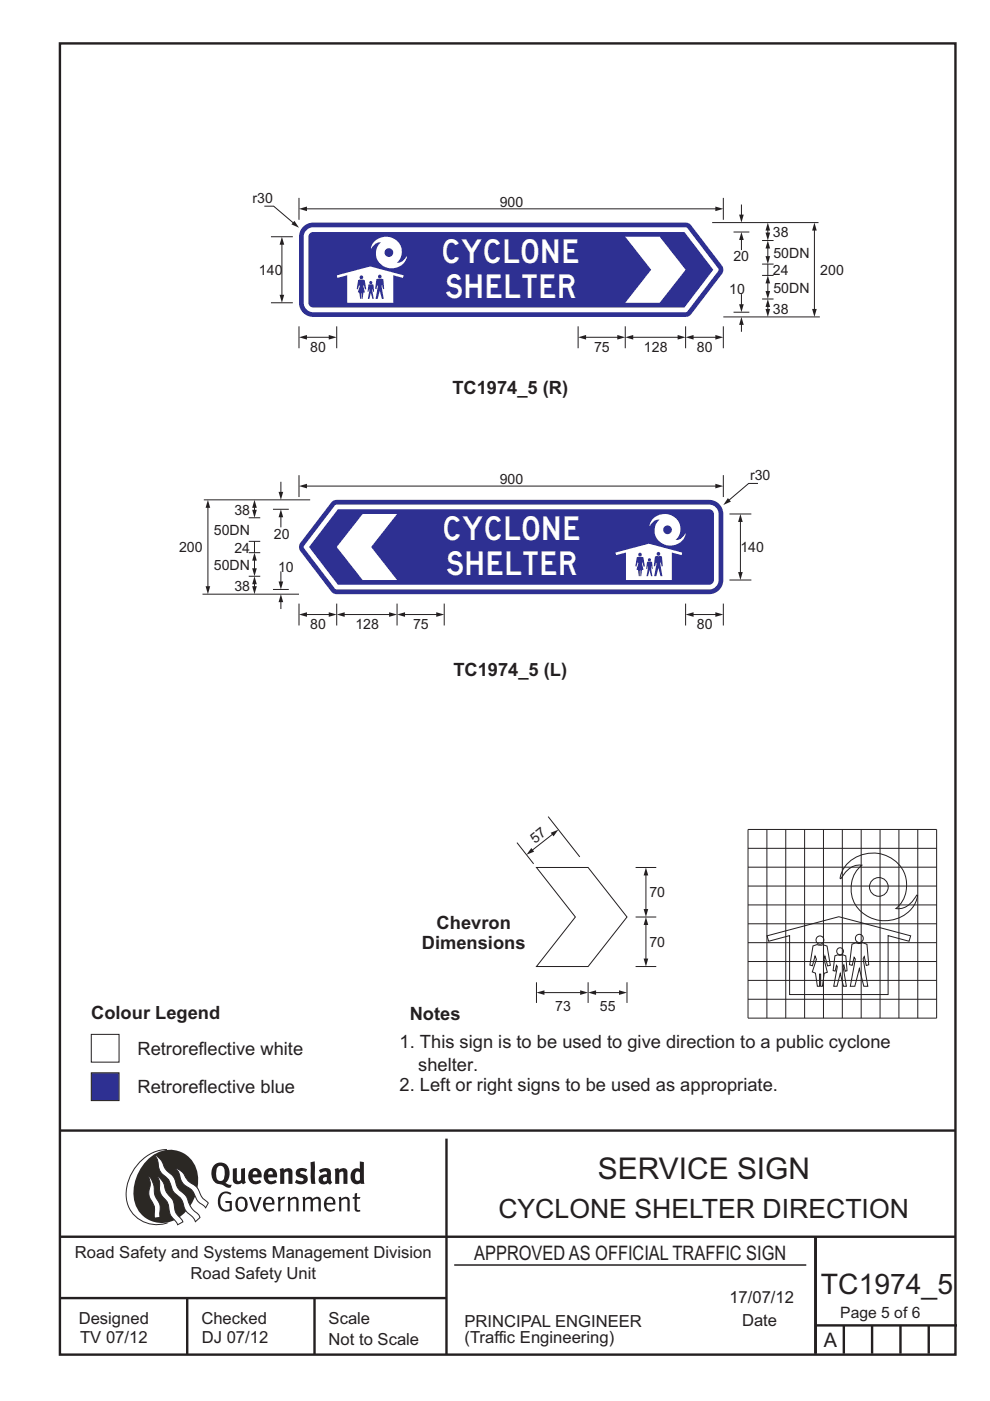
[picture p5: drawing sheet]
<svg xmlns="http://www.w3.org/2000/svg" width="210mm" height="297mm" viewBox="0 0 210 297" stroke-linecap="round" stroke-linejoin="round" font-family="sans-serif">
<g fill="none" stroke="#231f20" stroke-width=".51">
<path d="M12.7 9.2h190v278h-190zM12.7 239.7h189.9M94.7 241.4v45.8M12.7 262.2h190.1M12.7 275.2h82M39.7 275.2v12M66.7 275.2v12M173 262.2v24.8M173 281h30M179 281v6M185 281v6M191 281v6"/>
<path d="M197 281v6"/>
</g>
<path d="M96.4 268.2h74.6" fill="none" stroke="#231f20" stroke-width=".21"/>
<path d="M35.4 243.7a9.3 9.3 0 0 0-8.6 8.6 6.5 6.5 0 0 0 8.8 7" fill="none" stroke="#2b2824" stroke-width=".21"/>
<path d="M31.4 245.8a6.1 6.1 0 0 1 6.8-1.6 6.1 6.1 0 0 1 3.8 5.7 9.5 9.5 0 0 1-5.9 9.2 6 6 0 0 1-7.8-6.3 10.3 10.3 0 0 1 3.1-7z" fill-rule="evenodd" fill="#2b2824"/>
<g fill="#fff" stroke="#2b2824" stroke-width=".21">
<path d="M31.6 249.4a1.47 1.47 0 0 1 .7 1.1l.4 1.5a4.1 4.1 0 0 0 1.1 3l.2 1.1v2l-1.2 .2-.1-1a3.9 3.9 0 0 0-.9-3.3 5 5 0 0 1 .1-2.9z" fill-rule="evenodd"/>
<path d="M37.2 247.7l.6 .2a4.2 4.2 0 0 1 1.9 2.3l1.1 .8a3.2 3.2 0 0 1 1.7 2.3l.6 .8 1.1 1-.6 1-.4-.5a3.8 3.8 0 0 1-2-2.6 4.6 4.6 0 0 0-2-1.7 5.1 5.1 0 0 1-1.3-2.8z" fill-rule="evenodd"/>
<path d="M32.8 244.9a3.4 3.4 0 0 1 2 2.5l.8 1a4.3 4.3 0 0 1 2 3.2l.6 .9a5 5 0 0 1 2.1 3.1l.7 .9a2.97 2.97 0 0 1 1.4 1.6l-1 .9a3.2 3.2 0 0 0-1.5-1.8l-.7-.9a4.6 4.6 0 0 0-2.2-3.3 4 4 0 0 1-1-2.4 4 4 0 0 0-1.6-1.7 3.6 3.6 0 0 1-.9-2.7z" fill-rule="evenodd"/>
<path d="M33.4 249.4l.8 .7 .6 1a4.4 4.4 0 0 0 1.7 3.1l.4 .9a3.9 3.9 0 0 0 1.6 3.4l.3 .6-1.1 .6a3.5 3.5 0 0 0-1.4-1.8l-.2-.5a5.9 5.9 0 0 0-1-3.1 3.6 3.6 0 0 1-1.2-3.5z" fill-rule="evenodd"/>
</g>
<g fill="#231f20">
<path d="M46.8 253.1a1.74 1.74 0 0 1 2.3-.1l-.2 .3a1.25 1.25 0 0 0-1.5-.2 1.25 1.25 0 0 0-.7 1.2 1.74 1.74 0 0 0 1.3 2.2l.7-.2v-1.2h-.8l-.1-.5h1.4v2a1.92 1.92 0 0 1-2.2 0 1.92 1.92 0 0 1-.8-2.1l.3-1z" fill-rule="evenodd"/>
<path d="M50.6 254.4a.88 .88 0 0 1 1.1-.1 .88 .88 0 0 1 .3 1.1 .88 .88 0 0 1-.8 1.1l-.5-.2a2.24 2.24 0 0 1-.1-1.9zM50.3 254.1a1.93 1.93 0 0 0 .4 2.7 1.47 1.47 0 0 0 1.5-.4 1.47 1.47 0 0 0 .3-1.6 1.27 1.27 0 0 0-.9-1 1.27 1.27 0 0 0-1.3 .3z" fill-rule="evenodd"/>
<path d="M52.8 253.8l.5-.1 .9 2.6 .8-2.5h.5l-1.1 3.1h-.5z" fill-rule="evenodd"/>
<path d="M56.7 254.2a.72 .72 0 0 1 .8 .1 .72 .72 0 0 1 .2 .7h-1.4zM56.4 253.9a1.74 1.74 0 0 0 .5 3l1.1-.3 .1-.1-.1-.3a.96 .96 0 0 1-1.2 .2 .96 .96 0 0 1-.5-1h1.9a1.25 1.25 0 0 0-.4-1.4 1.25 1.25 0 0 0-1.4-.1z" fill-rule="evenodd"/>
<path d="M58.9 253.9l.5-.2 .1 .5 .4-.4 .6-.1-.2 .6a.67 .67 0 0 0-.8 .6v1.9h-.5z" fill-rule="evenodd"/>
<path d="M61 253.9l.4-.2 .2 .4a.93 .93 0 0 1 1-.4 .93 .93 0 0 1 .7 .8v2.3h-.5v-2.4a.83 .83 0 0 0-1.2 .2v2.2h-.5z" fill-rule="evenodd"/>
<path d="M64.2 253.8l.4-.1 .2 .4a.87 .87 0 0 1 .8-.4 .87 .87 0 0 1 .7 .5h.1a.89 .89 0 0 1 .9-.5 .89 .89 0 0 1 .7 .8v2.3h-.4l-.1-2.5a.87 .87 0 0 0-1.1 .3v2.2h-.5l-.1-2.5a.8 .8 0 0 0-1.1 .3v2.2h-.4z" fill-rule="evenodd"/>
<path d="M69.6 254.2a.72 .72 0 0 1 .8 .1 .72 .72 0 0 1 .2 .7h-1.3zM69.3 253.9a1.74 1.74 0 0 0 .6 3l1.1-.3 .1-.1-.2-.3a.96 .96 0 0 1-1.1 .2 .96 .96 0 0 1-.5-1h1.8a1.25 1.25 0 0 0-.4-1.4 1.25 1.25 0 0 0-1.4-.1z" fill-rule="evenodd"/>
<path d="M71.8 253.9l.5-.2 .2 .4a.93 .93 0 0 1 .9-.4 .93 .93 0 0 1 .8 .8v2.3h-.5l-.1-2.4a.83 .83 0 0 0-1.2 .2v2.2h-.5z" fill-rule="evenodd"/>
<path d="M75.3 253l.5-.1-.1 .9h.8l-.2 .4h-.6v2.2l.2 .1h.5v.3a.76 .76 0 0 1-1.2-.6v-2h-.4v-.4h.4z" fill-rule="evenodd"/>
<path d="M46.2 247.4l.4-.2a.95 .95 0 0 1 1.1 1.3v.3a1.13 1.13 0 0 1-1 1.6 1.39 1.39 0 0 1-.9-1.8l.2-.9zM45.6 246.8a2.61 2.61 0 0 0 .5 4.2l1.1 .2a1.66 1.66 0 0 0 1.7 .6l.3-.6h-.7l-.7-.4a2.7 2.7 0 0 0-.1-4.1 1.97 1.97 0 0 0-2.1 .1z" fill-rule="evenodd"/>
<path d="M49.4 247.8l.8-.2 .1 2.6 .3 .2 .5-.3v-2.3l.9-.2v2.6l.2 .5-.6 .4-.3-.3a1.12 1.12 0 0 1-1.3 .2 1.12 1.12 0 0 1-.6-1.1z" fill-rule="evenodd"/>
<path d="M53.8 248.4l.6-.1 .2 .7h-1zM53 248.2a1.74 1.74 0 0 0 .1 2.4 1.74 1.74 0 0 0 2.3 0l-.3-.5a.85 .85 0 0 1-.9 .3 .85 .85 0 0 1-.6-.8h1.9a1.47 1.47 0 0 0-.7-1.8 1.47 1.47 0 0 0-1.8 .4z" fill-rule="evenodd"/>
<path d="M57.1 248.4l.5-.1 .3 .7h-1zM56.2 248.2a1.74 1.74 0 0 0 .1 2.4 1.74 1.74 0 0 0 2.4 0l-.3-.5a.85 .85 0 0 1-1 .3 .85 .85 0 0 1-.5-.8h1.9a1.47 1.47 0 0 0-.7-1.8 1.47 1.47 0 0 0-1.9 .4z" fill-rule="evenodd"/>
<path d="M59.3 247.9l.8-.3 .2 .4a.99 .99 0 0 1 1.1-.3 .99 .99 0 0 1 .6 .9v2.4h-.8l-.1-2.5a.56 .56 0 0 0-.8 .2v2.3h-.9z" fill-rule="evenodd"/>
<path d="M62.9 248.1a1.97 1.97 0 0 1 2.3-.2l-.4 .6a.7 .7 0 0 0-1.1 .2l.4 .2a1.06 1.06 0 0 1 1.2 1 1.06 1.06 0 0 1-.9 1.1 2.32 2.32 0 0 1-1.8-.3l.3-.6 .1 .1a.86 .86 0 0 0 1.4-.1 .85 .85 0 0 0-.9-.5 .94 .94 0 0 1-.6-1.5z" fill-rule="evenodd"/>
<path d="M68.6 249.8l.7-.2v.7l-.6 .2-.2-.5zM67.6 248.1l.5 .6a1.1 1.1 0 0 1 1.2-.2v.5a1.27 1.27 0 0 0-1.3 .2 1.27 1.27 0 0 0-.3 1.4 1.24 1.24 0 0 0 1.9 .2l.4 .4 .4-.6a1.3 1.3 0 0 1-.2-1.4 1.22 1.22 0 0 0-.4-1.4 2.31 2.31 0 0 0-2.2 .3z" fill-rule="evenodd"/>
<path d="M71 247.9l.7-.3 .2 .4a.99 .99 0 0 1 1.1-.3 .99 .99 0 0 1 .7 .9v2.4h-.9v-2.5a.56 .56 0 0 0-.8 .2v2.3h-.9z" fill-rule="evenodd"/>
<path d="M75.6 248.4h.3l.4 .2v1.6l-.6 .2a1.49 1.49 0 0 1-.1-2zM76.3 246.2v1.7a1.43 1.43 0 0 0-1.5 .2 1.43 1.43 0 0 0-.4 1.4 1.33 1.33 0 0 0 .6 1.4 1.33 1.33 0 0 0 1.5-.1v.2h.8l-.1-4.6z" fill-rule="evenodd"/>
<path d="M65.9 246.4l.8-.2 .2 4.8h-.8l-.2-1.1z" fill-rule="evenodd"/>
</g>
<g fill="none" stroke="#231f20" stroke-width=".21">
<path d="M158.7 175.9h40v40h-40zM158.7 179.9h40M162.7 175.9v40M166.7 175.9v40M170.7 175.9v40M174.7 175.9v40M178.7 175.9v40M182.7 175.9v40M186.7 175.9v40M190.7 175.9v40M194.7 175.9v40M158.7 199.9h40"/>
<path d="M158.7 195.9h40M158.7 191.9h40M158.7 187.9h40M158.7 183.9h40M162.7 198.4l15.2-4 15.2 4-.3 1.2-4.4-1.2v12.5h-20.9v-12.5l-4.5 1.2zM179.9 182.9a7.4 7.4 0 0 1 12.3 3.5 6.3 6.3 0 0 1-2.2 6.2 4.7 4.7 0 0 0 4.4-2.8h.2a6.8 6.8 0 0 1-7.4 5.4 6.7 6.7 0 0 1-6.3-4.3 6.7 6.7 0 0 1 1.9-7.5 4.7 4.7 0 0 0-4.4 2.8l-.2 .1a5.1 5.1 0 0 1 1.7-3.4zM158.7 211.9h40M158.7 207.9h40M158.7 203.9h40M172.4 200.6l.9-.3 .6 .1 .6-.1 .9 .3 .7 4.1-.6 .1-.5-2.1-.2 .7 .7 2.7-.7 .2-.4 2.8h-.3v-2.6h-.3v2.6h-.4l-.4-2.8-.7-.2 .9-2.7-.3-.7-.6 2.1-.5-.2zM177.1 202.7l.6-.3 .5 .2 .5-.2 .7 .3 .3 3.1-.4 .1-.3-1.3-.2 .3 .7 4.2h-.6l-.7-2.7-.7 2.7h-.7l.8-4.2-.2-.2-.3 1.2-.4-.1zM180.7 200.2l.9-.3a1.44 1.44 0 0 0 1.4 0l.9 .3 .4 4.4-.6 .1-.4-1.9-.2 .5 1 5.8h-.9l-.9-3.7-1 3.7h-.9l1-5.8-.2-.3-.4 1.7-.6-.2z"/>
<circle cx="173.9" cy="199.3" r=".85"/>
<circle cx="182.3" cy="199" r=".85"/>
<circle cx="186.4" cy="188" r="1.98"/>
<circle cx="178.2" cy="201.7" r=".73"/>
</g>
<path d="M70.4 106.3l1-.3h79a3 3 0 0 1 3 3v14a3 3 0 0 1-3 3h-79.2l-.6-.3-.4-.3-6.4-8.5a1.5 1.5 0 0 1 0-1.9z" fill-rule="evenodd" fill="#2e3092"/>
<path d="M71.1 107.1l.3-.1h79a2.01 2.01 0 0 1 2 2v14a2.01 2.01 0 0 1-2 2h-79.1l-.3-.2-6.6-8.8z" fill-rule="evenodd" fill="#fff"/>
<path d="M71.7 108h78.7a1.01 1.01 0 0 1 1 1v14a1.01 1.01 0 0 1-1 1h-78.7l-6.2-8z" fill-rule="evenodd" fill="#2e3092"/>
<g fill="#fff">
<path d="M76.9 109h7.3l-5.5 7 5.5 7h-7.3l-5.5-7z" fill-rule="evenodd"/>
<path d="M130.5 117.2l7.1-1.9 7.1 1.9-.1 .5-2.1-.6v5.9h-9.8v-5.9l-2 .6z" fill-rule="evenodd"/>
<path d="M138.6 109.9a2.28 2.28 0 0 0-.8 1.6l.2-.3a2.05 2.05 0 0 1 1.9-1 3.2 3.2 0 0 0-.2 4.5 3.2 3.2 0 0 0 4.5 .4l.9-1 .3-1-.2 .3a2.05 2.05 0 0 1-1.9 1.1 3.2 3.2 0 0 0 .4-4.2 3.2 3.2 0 0 0-4.1-1.1zM140.7 112.3a.93 .93 0 0 1 1.8 0 .93 .93 0 0 1-1.8 0z" fill-rule="evenodd"/>
</g>
<g fill="#2e3092">
<path d="M138.9 118l1.1-.2 .4 .2 .2 2-.3 .1-.2-.9-.1 .2 .5 2.8h-.4l-.4-1.8-.5 1.8h-.4l.5-2.7-.2-.2-.2 .8-.2-.1z" fill-rule="evenodd"/>
<path d="M137.2 119.1l.8-.1 .3 .2 .1 1.4-.1 .1-.2-.7-.1 .2 .4 2h-.3l-.3-1.3-.4 1.3h-.3l.4-2-.1-.1-.1 .6-.2-.1z" fill-rule="evenodd"/>
<path d="M135.1 118.2l.4-.2 1 .2 .3 1.9h-.3l-.3-.9v.3l.3 1.3-.3 .1-.2 1.3h-.2v-1.2h-.1v1.2h-.2l-.2-1.3-.3-.2 .4-1.2-.1-.3-.3 .9h-.2z" fill-rule="evenodd"/>
<circle cx="139.6" cy="117.4" r=".4"/>
<circle cx="137.7" cy="118.7" r=".34"/>
<circle cx="135.7" cy="117.6" r=".4"/>
</g>
<path d="M73 130.3h9.7" fill="none" stroke="#231f20" stroke-width=".21"/>
<g fill="#231f20">
<path d="M71.4 130.3l1.7-.5v1z"/>
<path d="M82.5 129.8l1.7 .5-1.7 .5z"/>
</g>
<path d="M85.8 130.3h6.9" fill="none" stroke="#231f20" stroke-width=".21"/>
<g fill="#231f20">
<path d="M84.2 130.3l1.7-.5v1z"/>
<path d="M92.5 129.8l1.7 .5-1.7 .5z"/>
</g>
<path d="M154.7 109h4.7M145.4 128v4.6M147 130.3h4.9M153.4 128v4.6M154.7 123h4.7" fill="none" stroke="#231f20" stroke-width=".21"/>
<g fill="#231f20">
<path d="M151.7 129.8l1.7 .5-1.7 .5z"/>
<path d="M145.4 130.3l1.7-.5v1z"/>
</g>
<path d="M157 110.5v10.9" fill="none" stroke="#231f20" stroke-width=".21"/>
<g fill="#231f20">
<path d="M156.6 121.3h.9l-.5 1.7z"/>
<path d="M157 109l.5 1.7h-.9z"/>
</g>
<path d="M52.8 117.2h2.4M54 118.7v1.9" fill="none" stroke="#231f20" stroke-width=".21"/>
<g fill="#231f20">
<path d="M54 117.2l.5 1.7h-1z"/>
<path d="M53.5 120.5h1l-.5 1.7z"/>
</g>
<path d="M54 123.7v.7" fill="none" stroke="#231f20" stroke-width=".21"/>
<g fill="#231f20">
<path d="M54 122.2l.5 1.7h-1z"/>
<path d="M53.5 124.3h1l-.5 1.7z"/>
</g>
<path d="M52.8 114.8h2.4M54 107.5v.7M54 114.8v2.4M52.8 122.2h2.4" fill="none" stroke="#231f20" stroke-width=".21"/>
<g fill="#231f20">
<path d="M53.5 108.1h1l-.5 1.7z"/>
<path d="M54 106l.5 1.7h-1z"/>
</g>
<path d="M43.2 106h22.6M52.8 109.8h2.4M57.9 108h3.4M63.4 100.7v4.7M65 103.1h86.9M153.4 100.7v4.7" fill="none" stroke="#231f20" stroke-width=".21"/>
<g fill="#231f20">
<path d="M151.7 102.6l1.7 .5-1.7 .4z"/>
<path d="M63.4 103.1l1.7-.5v.9z"/>
</g>
<path d="M44.1 107.5v16.9M63.4 128v4.6" fill="none" stroke="#231f20" stroke-width=".21"/>
<g fill="#231f20">
<path d="M44.1 106l.5 1.7h-1z"/>
<path d="M43.6 124.3h1l-.5 1.7z"/>
</g>
<path d="M59.6 109.5v2.3" fill="none" stroke="#231f20" stroke-width=".21"/>
<path d="M59.6 108l.5 1.7h-1z" fill="#231f20"/>
<path d="M59.6 102.1v2.3" fill="none" stroke="#231f20" stroke-width=".21"/>
<path d="M59.1 104.3h1l-.5 1.7z" fill="#231f20"/>
<path d="M42.9 126h20.5M57.9 125h3.4M59.6 121.1v2.3" fill="none" stroke="#231f20" stroke-width=".21"/>
<path d="M59.1 123.3h1l-.5 1.7z" fill="#231f20"/>
<path d="M59.6 127.5v1.6" fill="none" stroke="#231f20" stroke-width=".21"/>
<path d="M59.6 126l.5 1.7h-1z" fill="#231f20"/>
<path d="M65 130.3h4.9" fill="none" stroke="#231f20" stroke-width=".21"/>
<g fill="#231f20">
<path d="M69.7 129.8l1.7 .5-1.7 .5z"/>
<path d="M63.4 130.3l1.7-.5v1z"/>
</g>
<path d="M160.8 102.5h-2l-4.2 3.6M71.4 128v4.6M84.2 128v4.6M94.2 128v4.6" fill="none" stroke="#231f20" stroke-width=".21"/>
<path d="M154.4 105.6l.6 .7-1.6 .8z" fill="#231f20"/>
<path d="M64.5 47.9l1.2-.6 .7-.1h79.3l.6 .2 .3 .4 6.5 8.4a1.5 1.5 0 0 1 0 2l-6.5 8.4-.3 .3-.6 .3h-79.3a3 3 0 0 1-3-3v-14a3 3 0 0 1 1.1-2.3z" fill-rule="evenodd" fill="#2e3092"/>
<path d="M65 48.8l.9-.5 .5-.1h79l.4 .2 6.6 8.8-.1 .3-6.5 8.5-.4 .2h-79a2.01 2.01 0 0 1-2-2v-14l.1-.5z" fill-rule="evenodd" fill="#fff"/>
<path d="M65.7 49.5l.7-.3h78.8l6.1 8-6.1 8h-78.8a1.01 1.01 0 0 1-1-1v-14z" fill-rule="evenodd" fill="#2e3092"/>
<g fill="#fff">
<path d="M132.6 50.2h7.3l5.5 7-5.5 7h-7.3l5.5-7z" fill-rule="evenodd"/>
<path d="M71.4 58.4l7.1-1.9 7.1 1.9-.1 .5-2.1-.5v5.8h-9.8v-5.8l-2 .5z" fill-rule="evenodd"/>
<path d="M79.5 51.1a2.28 2.28 0 0 0-.8 1.6l.2-.2a2.05 2.05 0 0 1 1.9-1.1 3.2 3.2 0 0 0-.2 4.5 3.2 3.2 0 0 0 4.5 .4l.9-1 .3-.9-.2 .2a2.05 2.05 0 0 1-1.9 1.1 3.2 3.2 0 0 0 .4-4.2 3.2 3.2 0 0 0-4.1-1zM81.6 53.5a.93 .93 0 0 1 1.8 0 .93 .93 0 0 1-1.8 0z" fill-rule="evenodd"/>
</g>
<g fill="#2e3092">
<path d="M79.8 59.2l1.1-.1 .4 .1 .2 2.1h-.3l-.2-.9-.1 .3 .5 2.7h-.4l-.4-1.8-.5 1.8h-.4l.5-2.7-.2-.2-.2 .8-.2-.1z" fill-rule="evenodd"/>
<path d="M78.1 60.4l.8-.1 .3 .1 .1 1.4-.1 .1-.2-.6-.1 .1 .4 2h-.3l-.3-1.3-.4 1.3h-.3l.4-2-.1-.1-.1 .6-.2-.1z" fill-rule="evenodd"/>
<path d="M76 59.4l.4-.2 1 .2 .3 1.9-.3 .1-.3-1v.3l.3 1.3-.3 .1-.2 1.3h-.2v-1.2h-.1v1.2h-.2l-.2-1.3-.3-.1 .4-1.3-.1-.3-.3 .9h-.2z" fill-rule="evenodd"/>
<circle cx="80.5" cy="58.6" r=".4"/>
<circle cx="78.6" cy="59.9" r=".34"/>
<circle cx="76.6" cy="58.8" r=".4"/>
</g>
<path d="M134.2 71.5h9.7" fill="none" stroke="#231f20" stroke-width=".21"/>
<g fill="#231f20">
<path d="M143.7 71l1.7 .5-1.7 .5z"/>
<path d="M132.6 71.5l1.7-.5v1z"/>
</g>
<path d="M124.2 71.5h6.9" fill="none" stroke="#231f20" stroke-width=".21"/>
<g fill="#231f20">
<path d="M130.9 71l1.7 .5-1.7 .5z"/>
<path d="M122.6 71.5l1.7-.5v1z"/>
</g>
<path d="M57.5 50.2h4.6M57.5 64.2h4.6M63.4 69.2v4.6M65 71.5h4.9M71.4 69.2v4.6" fill="none" stroke="#231f20" stroke-width=".21"/>
<g fill="#231f20">
<path d="M63.4 71.5l1.7-.5v1z"/>
<path d="M69.7 71l1.7 .5-1.7 .5z"/>
</g>
<path d="M59.8 51.7v11" fill="none" stroke="#231f20" stroke-width=".21"/>
<g fill="#231f20">
<path d="M59.3 62.5h1l-.5 1.7z"/>
<path d="M59.8 50.2l.5 1.7h-1z"/>
</g>
<path d="M161.6 58.4h2.5M162.9 59.9v2" fill="none" stroke="#231f20" stroke-width=".21"/>
<g fill="#231f20">
<path d="M162.9 58.4l.4 1.7h-.9z"/>
<path d="M162.4 61.7h.9l-.4 1.7z"/>
</g>
<path d="M162.9 64.9v.8" fill="none" stroke="#231f20" stroke-width=".21"/>
<g fill="#231f20">
<path d="M162.9 63.4l.4 1.7h-.9z"/>
<path d="M162.4 65.5h.9l-.4 1.7z"/>
</g>
<path d="M161.6 56h2.5M162.9 52.5v2M161.6 63.4h2.5" fill="none" stroke="#231f20" stroke-width=".21"/>
<g fill="#231f20">
<path d="M162.4 54.3h.9l-.4 1.7z"/>
<path d="M162.9 51l.4 1.7h-.9z"/>
</g>
<path d="M162.9 48.7v.8" fill="none" stroke="#231f20" stroke-width=".21"/>
<g fill="#231f20">
<path d="M162.4 49.3h.9l-.4 1.7z"/>
<path d="M162.9 47.2l.4 1.7h-.9z"/>
</g>
<path d="M63.4 42v4.6M65 44.3h86.9M151 47.2h22.6M153.4 42v4.6M155.6 49.2h3.3M161.6 51h2.5" fill="none" stroke="#231f20" stroke-width=".21"/>
<g fill="#231f20">
<path d="M63.4 44.3l1.7-.5v1z"/>
<path d="M151.7 43.8l1.7 .5-1.7 .5z"/>
</g>
<path d="M172.7 48.7v17M153.4 69.2v4.6" fill="none" stroke="#231f20" stroke-width=".21"/>
<g fill="#231f20">
<path d="M172.7 47.2l.5 1.7h-.9z"/>
<path d="M172.3 65.5h.9l-.5 1.7z"/>
</g>
<path d="M157.3 50.7v2.3" fill="none" stroke="#231f20" stroke-width=".21"/>
<path d="M157.3 49.2l.4 1.7h-.9z" fill="#231f20"/>
<path d="M157.3 43.4v2.3" fill="none" stroke="#231f20" stroke-width=".21"/>
<path d="M156.8 45.5h.9l-.4 1.7z" fill="#231f20"/>
<path d="M153.4 67.2h20.5M155.6 66.2h3.3M157.3 62.4v2.3" fill="none" stroke="#231f20" stroke-width=".21"/>
<path d="M156.8 64.5h.9l-.4 1.7z" fill="#231f20"/>
<path d="M157.3 68.7v1.6" fill="none" stroke="#231f20" stroke-width=".21"/>
<path d="M157.3 67.2l.4 1.7h-.9z" fill="#231f20"/>
<path d="M147 71.5h4.9" fill="none" stroke="#231f20" stroke-width=".21"/>
<g fill="#231f20">
<path d="M145.4 71.5l1.7-.5v1z"/>
<path d="M151.7 71l1.7 .5-1.7 .5z"/>
</g>
<path d="M56.1 43.7h1.9l4.2 3.6M122.6 69.2v4.6M132.6 69.2v4.6M145.4 69.2v4.6" fill="none" stroke="#231f20" stroke-width=".21"/>
<path d="M62.4 46.8l1 1.5-1.6-.7z" fill="#231f20"/>
<path d="M162.9 56v2.4" fill="none" stroke="#231f20" stroke-width=".21"/>
<path d="M113.8 183.9h10.9l8.3 10.5-8.3 10.5h-10.9l8.2-10.5z" fill-rule="evenodd" fill="#fff" stroke="#231f20" stroke-width=".21"/>
<path d="M115.3 210.5h7.9M124.7 208.3v4.3M134.8 204.9h4.4" fill="none" stroke="#231f20" stroke-width=".21"/>
<g fill="#231f20">
<path d="M113.8 210.5l1.7-.5v.9z"/>
<path d="M123 210l1.7 .5-1.7 .4z"/>
</g>
<path d="M137 196v7.4" fill="none" stroke="#231f20" stroke-width=".21"/>
<g fill="#231f20">
<path d="M137 194.4l.5 1.7h-1z"/>
<path d="M136.5 203.2h1l-.5 1.7z"/>
</g>
<path d="M134.8 194.4h4.4M113.8 208.3v4.3M126.3 210.5h5.1M133 208.3v4.3" fill="none" stroke="#231f20" stroke-width=".21"/>
<g fill="#231f20">
<path d="M131.3 210l1.7 .5-1.7 .4z"/>
<path d="M124.7 210.5l1.7-.5v.9z"/>
</g>
<path d="M137 185.5v7.4" fill="none" stroke="#231f20" stroke-width=".21"/>
<g fill="#231f20">
<path d="M137 183.9l.5 1.7h-1z"/>
<path d="M136.5 192.7h1l-.5 1.7z"/>
</g>
<path d="M109.6 178.7l3.6 4.5M116.3 173.1l6.7 8.6M117.2 176.9l-4.3 3.4M134.8 183.9h4.4" fill="none" stroke="#231f20" stroke-width=".21"/>
<g fill="#231f20">
<path d="M116.8 176.6l1.6-.7-1 1.4z"/>
<path d="M112.7 179.8l.6 .8-1.6 .6z"/>
</g>
<path d="M19.4 219.3h5.9v5.9h-5.9z" fill-rule="evenodd" fill="#fff" stroke="#231f20" stroke-width=".21"/>
<path d="M19.4 227.5h5.9v5.8h-5.9z" fill-rule="evenodd" fill="#2e3092" stroke="#231f20" stroke-width=".21"/>
<text font-size="6.4" fill="#231f20" x="126.8" y="250">SERVICE SIGN</text>
<text font-size="6" fill="#231f20" x="174.1" y="274.3">TC1974_5</text>
<text font-size="5.6" fill="#231f20" x="105.7" y="258.2">CYCLONE SHELTER DIRECTION</text>
<g font-size="5" fill="#fff">
<text x="94" y="55.8">CYCLONE</text>
<text x="94.6" y="63.1">SHELTER</text>
<text x="94.2" y="114.6">CYCLONE</text>
<text x="94.8" y="121.9">SHELTER</text>
</g>
<g font-size="4.2" fill="#231f20">
<text x="100.6" y="267.2">APPROVED AS OFFICIAL TRAFFIC SIGN</text>
<text x="174.7" y="285.6">A</text>
</g>
<g font-size="3.9" fill="#231f20">
<text x="95.9" y="83.6">TC1974_5 (R)</text>
<text x="96.2" y="143.3">TC1974_5 (L)</text>
<text x="92.6" y="196.9">Chevron</text>
<text x="89.5" y="201.3">Dimensions</text>
<text x="19.3" y="216">Colour Legend</text>
<text x="86.9" y="216.3">Notes</text>
<text x="29.2" y="223.6">Retroreflective white</text>
<text x="84.8" y="222.2">1. This sign is to be used to give direction to a public cyclone</text>
<text x="88.7" y="227">shelter.</text>
<text x="29.2" y="231.8">Retroreflective blue</text>
<text x="84.8" y="231.3">2. Left or right signs to be used as appropriate.</text>
</g>
<g font-size="3.5" fill="#231f20">
<text x="15.9" y="266.8">Road Safety and Systems Management Division</text>
<text x="40.4" y="271.1">Road Safety Unit</text>
<text x="16.7" y="280.7">Designed</text>
<text x="42.7" y="280.7">Checked</text>
<text x="69.7" y="280.7">Scale</text>
<text x="98.5" y="281.4">PRINCIPAL ENGINEER</text>
<text x="154.7" y="276.2">17/07/12</text>
<text x="157.4" y="281.2">Date</text>
<text x="17" y="284.8">TV 07/12</text>
<text x="42.8" y="284.8">DJ 07/12</text>
<text x="69.7" y="285.2">Not to Scale</text>
<text x="98.5" y="284.8">(Traffic Engineering)</text>
</g>
<text font-size="3.3" fill="#231f20" x="178.2" y="279.4">Page 5 of 6</text>
<g font-size="3" fill="#231f20">
<text x="53.6" y="43.1">r30</text>
<text x="106" y="43.8">900</text>
<text x="163.9" y="50.3">38</text>
<text x="54.9" y="58.3">140</text>
<text x="155.6" y="55.4">20</text>
<text x="163.9" y="58.4">24</text>
<text x="164" y="54.7">50DN</text>
<text x="174" y="58.3">200</text>
<text x="154.7" y="62.4">10</text>
<text x="164" y="62.1">50DN</text>
<text x="163.9" y="66.5">38</text>
<text x="65.8" y="74.6">80</text>
<text x="126" y="74.6">75</text>
<text x="136.6" y="74.6">128</text>
<text x="147.8" y="74.6">80</text>
<text x="159.1" y="101.9">r30</text>
<text x="106" y="102.6">900</text>
<text x="45.4" y="113.5">50DN</text>
<text x="49.7" y="109.1">38</text>
<text x="38" y="117">200</text>
<text x="49.7" y="117.2">24</text>
<text x="58.1" y="114.2">20</text>
<text x="157.1" y="117">140</text>
<text x="45.4" y="120.9">50DN</text>
<text x="49.7" y="125.3">38</text>
<text x="59" y="121.2">10</text>
<text x="65.8" y="133.4">80</text>
<text x="75.4" y="133.4">128</text>
<text x="87.6" y="133.4">75</text>
<text x="147.8" y="133.4">80</text>
<text x="113.5" y="179" transform="rotate(-39 113.5 179)">57</text>
<text x="137.7" y="190.2">70</text>
<text x="137.7" y="200.7">70</text>
<text x="117.8" y="214.3">73</text>
<text x="127.2" y="214.3">55</text>
</g>
</svg>
